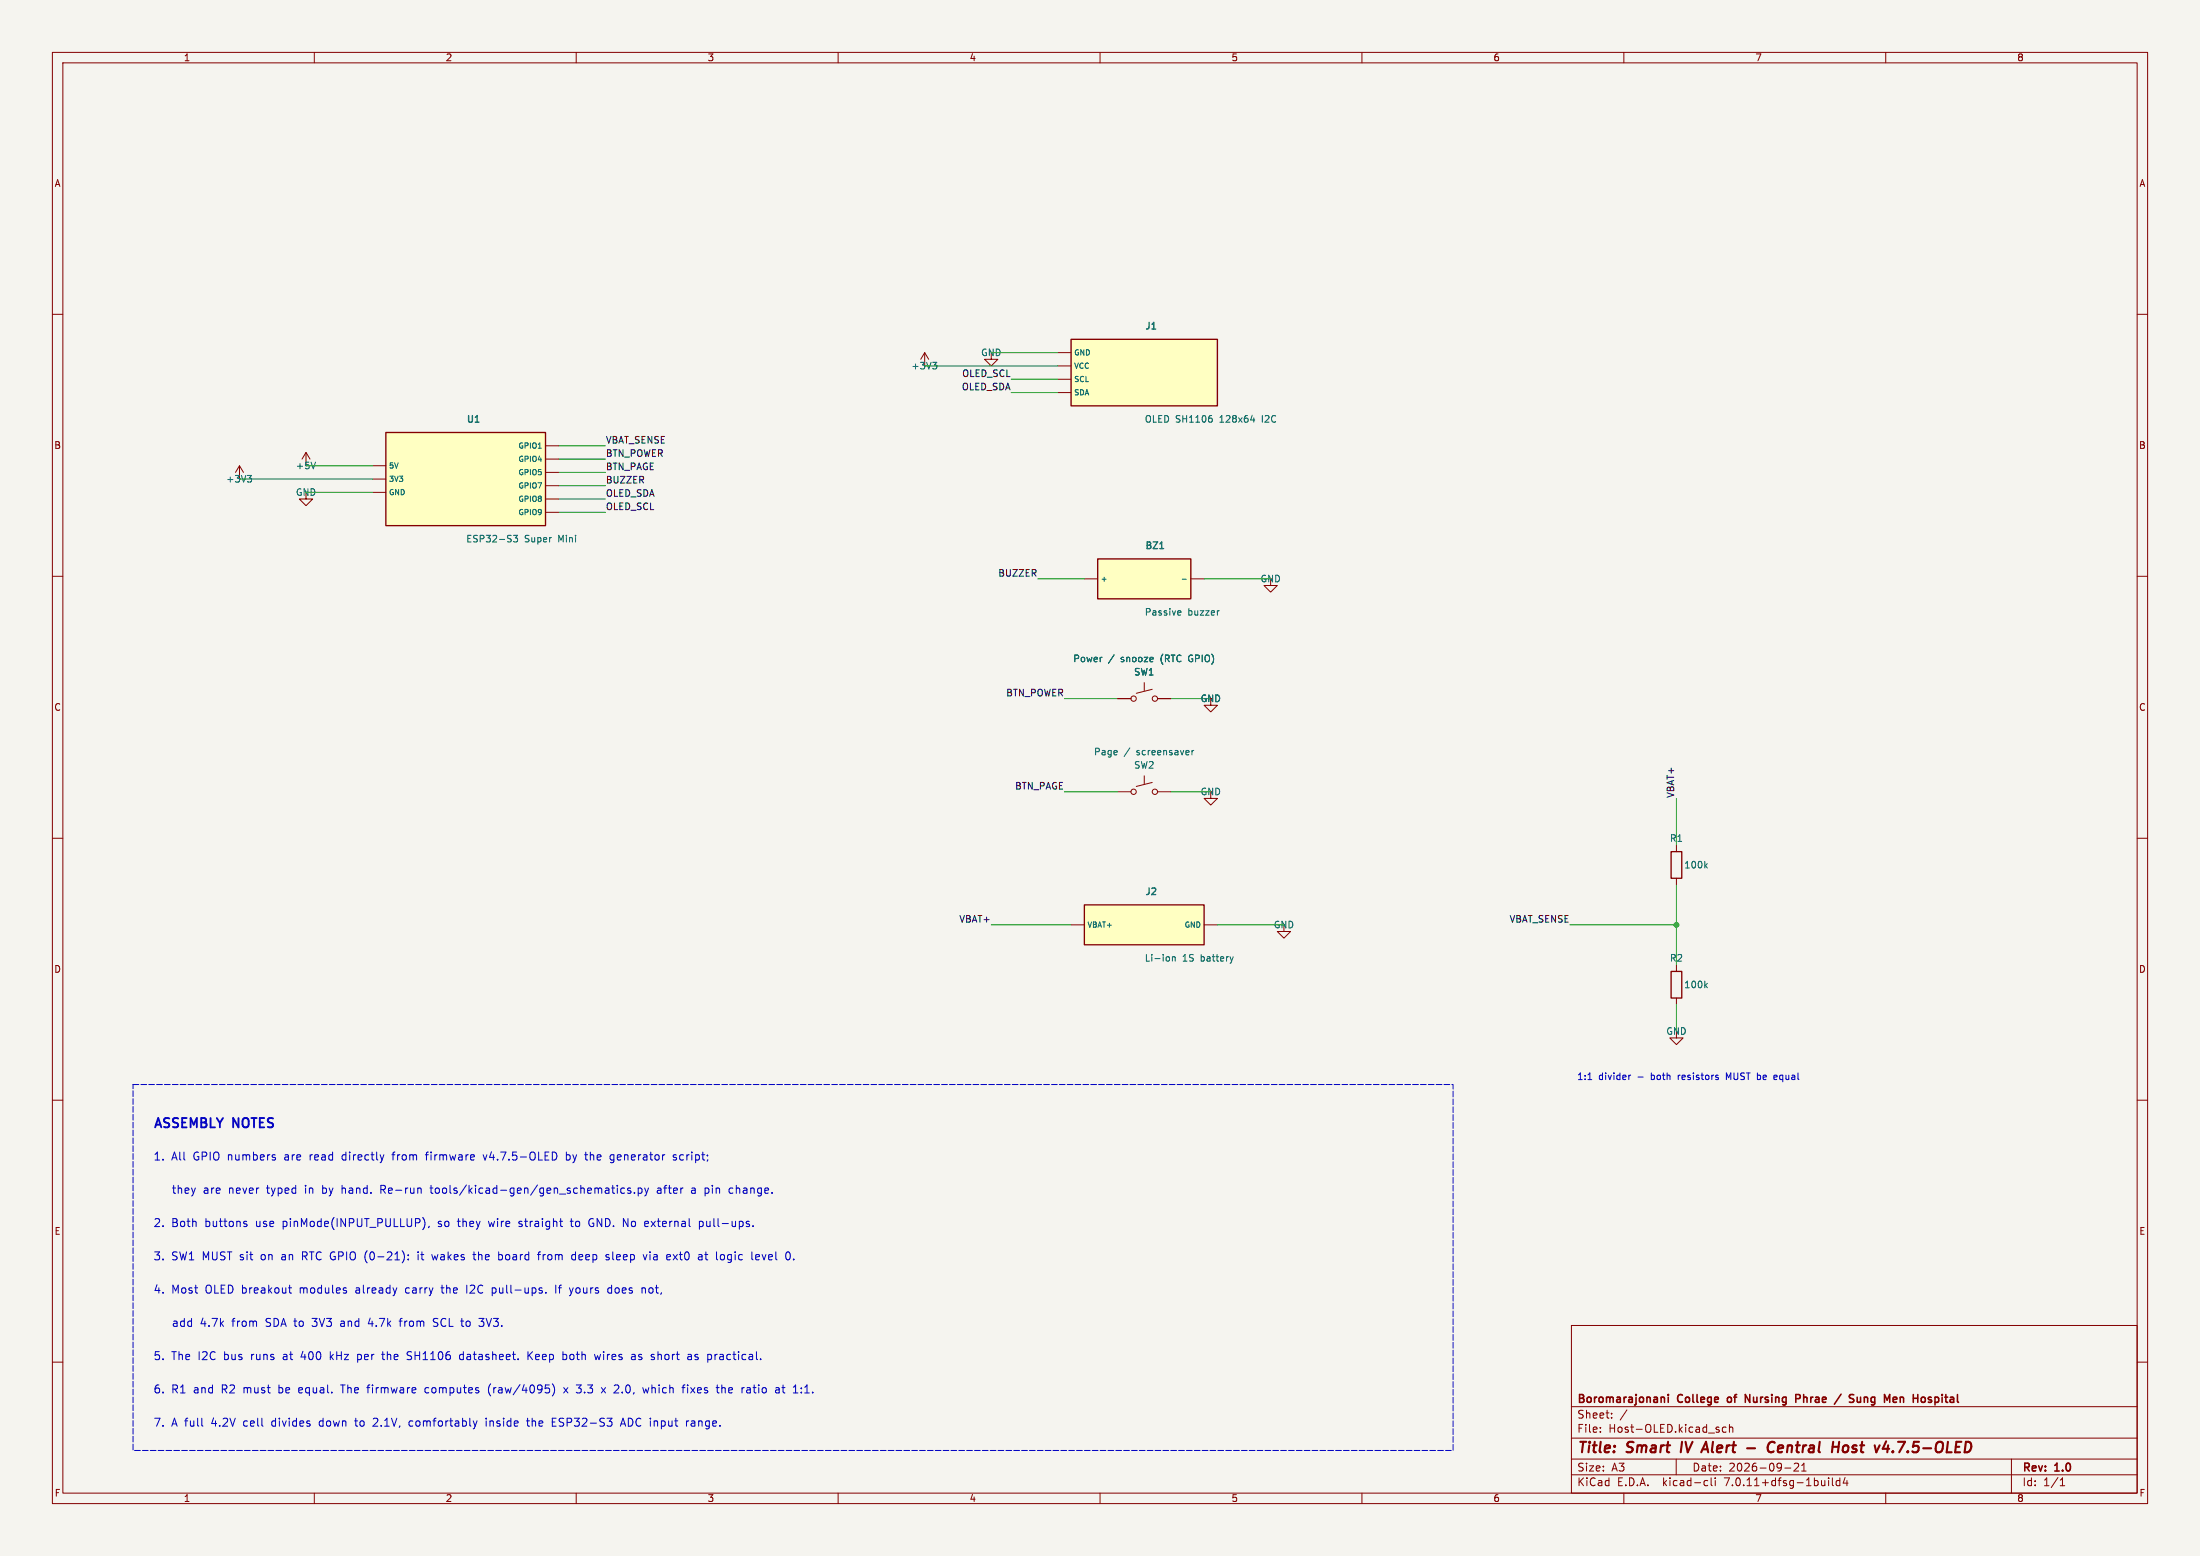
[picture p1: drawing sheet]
<svg xmlns="http://www.w3.org/2000/svg" width="420mm" height="297mm" viewBox="0 0 420 297" stroke-linecap="round" stroke-linejoin="round" font-family="sans-serif">
<path d="M0 0h420v297h-420z" fill="#f5f4ef" stroke="#f5f4ef" stroke-width=".19"/>
<g fill="none" stroke="#840000" stroke-width=".19">
<path d="M10 10h400v277h-400zM12 12h396v273h-396zM60 10v2M110 10v2M160 10v2M210 10v2M260 10v2M310 10v2M360 10v2M10 60h2M408 60h2M175.8 68.6l.7-1.3 .8 1.3"/>
<path d="M176.5 67.3v2.6M189.2 67.3v1.3h1.3l-1.3 1.3-1.2-1.3h1.2M201.9 67.3h2.6M201.9 69.9h2.6M201.9 72.4h2.6M201.9 74.9h2.6M45 90.2l.7-1.3 .8 1.3M45.7 88.9v2.5M57.7 87.6l.7-1.2 .8 1.2M58.4 94v1.3h1.3l-1.3 1.2-1.3-1.2h1.3M58.4 86.4v2.5M71.1 91.4h2.6"/>
<path d="M71.1 88.9h2.6M71.1 94h2.6M104.1 85.1h2.6M104.1 87.6h2.6M104.1 90.2h2.6M104.1 92.7h2.6M104.1 95.3h2.6M104.1 97.8h2.6M10 110h2M207 110.5h2.5M227.3 110.5h2.6M242.6 110.5v1.3h1.2l-1.2 1.2-1.3-1.2h1.3"/>
<path d="M408 110h2M213.4 133.4h2.5M218.4 130.3v1.5M220 131.6l-3.1 .7M221 133.4h2.5M231.1 133.4v1.2h1.3l-1.3 1.3-1.2-1.3h1.2M10 160h2M213.4 151.1h2.5M218.4 148.1v1.5M220 149.4l-3.1 .7M221 151.1h2.5M231.1 151.1v1.3h1.3l-1.3 1.3-1.2-1.3h1.2"/>
<path d="M408 160h2M204.5 176.5h2.5M229.9 176.5h2.5M245.1 176.5v1.3h1.3l-1.3 1.3-1.3-1.3h1.3M320 161.3v1.3M320 167.6v1.3M320 196.9v1.2h1.3l-1.3 1.3-1.2-1.3h1.2M320 184.2v1.2M320 190.5v1.3M10 210h2M408 210h2M10 260h2"/>
<path d="M300 253h108v32h-108zM408 260h2M300 278.5h108M300 274.5h108M300 268.5h108M305.5 273.2v.2M305.5 272.5v.1M307.7 270.5v.2M307.7 269.8v.1M310.6 269.1l-1.3 1.9M320 278.5v3M328.2 273v.3"/>
<path d="M329.5 272.5l-.4-.1-.3 .3 .1 .6h.6M330.2 272.5l.2-.1 .3 .1 .1 .9M330.2 271.9v1.5M342.5 279.4l.6-.1 .2 .1 .1 .3-1 1.1h1M343.9 279.7l.5-.4v1.5M384 278.5v6.5M60 285v2M110 285v2M160 285v2M210 285v2M260 285v2M300 281.5h108"/>
<path d="M310 285v2M325.6 282.6l.4 .1M326 283.5l-.4 .1M326.7 282.1v1.3l.2 .2M327.4 282.1v.1M327.4 282.6v1M340.7 280.2h1.2M343.9 280.8h.9M349.1 282.1v.1M349.1 282.6v1M349.8 282.1v1.3l.2 .2M351.2 282.7l-.4-.1-.3 .3 .2 .6h.5"/>
<path d="M351.2 282.1v1.5M352.2 282l-.3 1.1h.9M352.6 282.6v1M360 285v2M393.3 283.6h.9M393.3 282.5l.4-.4v1.5"/>
<circle cx="216.4" cy="133.4" r=".51"/>
<circle cx="220.5" cy="133.4" r=".51"/>
<circle cx="216.4" cy="151.1" r=".51"/>
<circle cx="220.5" cy="151.1" r=".51"/>
</g>
<path d="M321.1 275.2l-.2 2M325 276.6h1M325.7 275.2l.4 2M333.5 276.4h1.5M338.6 277a.73 .73 0 0 1-.9 .1M338.8 275.4a.8 .8 0 0 0-.9-.1 .8 .8 0 0 0-.4 .8M340.2 275.9l-.6 .1-.2 .9 .2 .3 .6-.1M340.4 276.3l-1 .2M352 276.1a.52 .52 0 0 1 .5-.2 .52 .52 0 0 1 .4 .4l-.1 .5a.55 .55 0 0 1-.5 .4 .55 .55 0 0 1-.5-.4zM361.4 277l-.1 .2" fill="none" stroke="#840000" stroke-width=".4"/>
<g fill="none" stroke="#840000" stroke-width=".3">
<path d="M317.5 266.7l.3 .2v.8M318.5 266.2v.1M318.5 266.7v1M329.8 266.8v.7M333.2 267.7v-1.5l.8 1.5M342.8 266.2h.6l.3 .3-.2 .4-.7 .1M351.5 266.1l-1.3 1.9M354.5 266.7l.1 .9 .4 .1 .2-.2M355.2 266.7v1M361.9 266.7l.2 .3-.7 .2M362 267.6l-.1 .1M362.8 266.7v1"/>
<path d="M362.8 266.8h.1M368.1 267l.7 .4-.3 .3-.4-.1M368.7 266.8l-.4-.1-.2 .2"/>
</g>
<g fill="#ffffc2" stroke="#ffffc2" stroke-width=".19">
<path d="M209.5 106.7h17.8v7.6h-17.8z"/>
<path d="M73.7 82.6h30.4v17.7h-30.4z"/>
<path d="M207 172.7h22.9v7.6h-22.9z"/>
<path d="M204.5 64.8h27.9v12.7h-27.9z"/>
</g>
<path d="M204.5 64.8h27.9v12.7h-27.9zM73.7 82.6h30.4v17.7h-30.4zM209.5 106.7h17.8v7.6h-17.8zM207 172.7h22.9v7.6h-22.9zM319 162.6h2.1v5h-2.1zM319 185.4h2.1v5.1h-2.1z" fill="none" stroke="#840000" stroke-width=".25"/>
<g fill="none" stroke="#006464" stroke-width=".19">
<path d="M178 69.2h.8l-.4 .4M178.6 69.6l.2 .3v.3l-.2 .2M231.3 79.9l.1 .1-.1 .5M239.4 79.7v.9M47.2 90.7h.8l-.4 .5M47.8 91.2l.2 .3v.3l-.2 .2M60.2 88.2l-.4 1.3M238.8 80.2h.7M98 102.2h.8l-.4 .5 .3 .1v.5l-.1 .1-.6-.1M225 116.6h.4v.3l-.6 .1M225.4 117.4h-.4M225.7 110.6h.8"/>
<path d="M232.6 116.6h.2M227.5 143.2v.9M227.9 143.2l-.4 .3M325.6 165.2l.3 .5M325.9 164.8l-.4 .5M223.8 182.6v.9M223.8 182.7l.2-.1 .3 .1 .1 .8M235.4 182.6l-.3 .9M325.6 188.1l.3 .4M325.9 187.7l-.4 .5"/>
</g>
<path d="M221.4 104.7h.7" fill="none" stroke="#006464" stroke-width=".25"/>
<g fill="none" stroke="#0000c2" stroke-width=".19">
<path d="M81.5 220l-.1 1.4M108.1 219.9v1.5M303.1 206.1h.8M311.3 205.2l-.3 .1M328 205.7v.3M330 205.7l-.4-.9v1.3M338.8 205.2l.4 .1M339.2 206l-.4 .1M339.3 205.5l-.7 .1M46.7 233.6l.4 .1 .1 .2-.3 .2h-.2M46.7 233.1l.4 .1M52.4 220.9l.2 .2-.2 .3"/>
<path d="M52.4 220.4l.1 .1M58.3 226.3v.1M58.3 226.8v1M61.6 226.3v1.5M61.6 227.7l.1 .1M61.7 226.8h-.1M65.7 226.8l-.4 .1M72.7 227.1h.6M73.1 227.1l.5 .7M73.3 220.4l-.4 1M73.3 226.3h-.6v1.5M74.8 220.4h.6"/>
<path d="M77.9 239.5v.2M79.8 239v.1M79.8 239.5v1M80.7 232.4a1.75 1.75 0 0 1 0 2.3M81.2 220.4h.6M81.9 234.1l-.1 .2M82.1 226.8h.6M82.3 226.3v1.3l.4 .2M82.4 239.5l.3 1 .3-.7M90.3 239.5h.6M90.5 239v1.3l.4 .2M92.2 220.4l.4 1"/>
<path d="M93.2 233.1l.3 1M95.2 239.5h.4l.3 .3-.1 .6h-.6M99.1 234.1h.4M99.3 233.1l-.2 .2 .2 .3M102.6 239.5h.6M103.2 239l-.4 .2v1.3M106.2 220.1l.1 .5-.1 .6M108.1 220.5h.6M108.1 221.4h.6M108.8 233.1h.6M109.1 232.6v1.3l.2 .2M109.9 239.5h-.5l-.3 .3"/>
<path d="M109.9 239v1.5M111.6 220.4h.6M112 221.4h.2M112.4 233.5a.64 .64 0 0 0 .5 .6M112.9 232.6a.64 .64 0 0 0-.5 .7M116.6 220.5h.6M116.6 221.4h.6M116.8 226.8h.5M117.2 220.4v1.2l-.3 .3h-.4M117.2 227.8h.1M117.8 226.3v.1M117.8 226.8v1"/>
<path d="M119.2 226.8h-.4l-.3 .3 .1 .6h.6M120.4 226.8h-.4l-.2 .2 .1 .2 .5 .1v.4h-.6M121.1 227.6v.2M121.8 226.8h.5l.3 .3-.2 .6h-.6M121.8 226.8v1.5M123.1 226.8l.3 1M123.4 227.8l-.3 .5M123.5 239.5l-.4 1M123.6 233.1l.2 .4-.7 .1M123.7 234.1h-.1M123.8 226.8l-.4 1M124.1 239v.1"/>
<path d="M124.1 239.5v1M125.5 226.8h.6l.1 1M126.2 227.1l-.5 .1a.3 .3 0 0 0-.2 .3 .3 .3 0 0 0 .2 .3l.5-.1M128.5 239.5l.8 1M129.1 220.5l-.4-.1-.2 .2 .1 .2 .5 .2v.4h-.6M129.3 239.5l-.8 1M132.1 226.8h.6v1M132.7 227.1l-.5 .1a.3 .3 0 0 0-.2 .3 .3 .3 0 0 0 .2 .3l.5-.1M133.5 233.2l.5-.1 .2 .3-.1 .7h-.6M133.5 233.1v1.5M134.5 239.5h.6M134.8 239v1.3l.3 .2"/>
<path d="M138 239.5l.3 .3v.4l-.3 .3M139.5 226.8h.4M139.9 227.7l-.4 .1M143.8 234v.1M144.3 239.7l.2-.2h.3l.2 .2v.1l-.7 .2M145.5 239.5l.4 1M55.1 245.8h.6M55.3 245.3v1.3l.4 .2M59.6 251.7h.9M59.6 253l.6 .2M63.1 258v1.5M63.6 258.5l-.5 .6"/>
<path d="M65.5 252.2h-.4M65.6 252.6h-.4a.3 .3 0 0 0-.2 .3 .3 .3 0 0 0 .2 .3h.4M66.1 246.4v.4M68.3 258.5v1.5M68.3 259.5h.1M68.4 258.5l-.1 .1M70.7 251.6l-.4 1.1h1M72.9 258.5h.5M73.1 258v1.3l.2 .2M76.2 252.2h.6M76.8 251.7l-.4 .2v1.3M77.7 259.5h.6"/>
<path d="M77.9 240.3v.2M78.4 258h-.4l-.3 .3 .2 .4 .4 .1M83.6 251.7h-.6l-.3 .2 .2 .4 .5 .2 .2 .2M83.6 252.9l-.3 .3-.6-.1M84.2 245.8h.6M88.5 258.6l-.5-.1-.3 .3 .2 .7h.6M89.1 245.3v1.5M91.4 251.7h1l-.5 .5M92.1 252.2l.3 .3v.4l-.3 .3M94 246.8h.4M94 245.8v1.5M94.4 245.8l-.4 .1"/>
<path d="M100.8 258v1.5M101 258.7l.7 .8M101.7 258l-.9 .9M103.3 246.3l.3 .2-.3 .3M103.3 245.8l.2 .1M104.2 246.7v.1M106.1 245.3v1.5M106.6 245.8h.6M107.6 258.5l.5 .1 .1 .2-.1 .6-.5 .1M108.7 245.8l.4 1M109.1 246.8l-.2 .4M109.1 240.2l.3 .3 .5-.1"/>
<path d="M109.4 245.8l-.3 1M113.5 258.5l.3 1 .3-.7 .3 .7 .3-1M116.3 240v.4M116.8 245.9l-.5-.1-.3 .3 .2 .7h.6M116.8 245.3v1.5M120.8 258.5h.2l.3 .2v.8M121.3 259.5h-.5M121.3 258.9h-.5M122.6 245.9h.5l.1 .9M125.6 258v1.5M125.7 258.6l-.1 .1M131.5 258.5h.3l.2 .2v.8"/>
<path d="M132 259.5h-.5M132 258.9h-.5M132.7 259.5h.4M132.9 258.5l-.2 .2 .2 .3M136.5 258.5v1M136.8 258.5l-.3 .3M144.3 240.3l.2 .2 .4-.1M151.5 240.3v.2M38.6 272.2h.1M65 264.4h.9M67.7 271.2h.6M70 264.9h.6"/>
<path d="M70.3 264.4l-.1 1.5M71.5 270.7l-.2 .1M72.1 271.4l-.9 .8h.9M78.7 271.2l-.5 .1-.1 .2 .1 .6 .5 .1M81.7 264.9h-.3l-.3 .3 .1 .5 .5 .2M91.1 271.2l-.4 1M92.8 270.7v.1M92.8 271.2v1M93.7 264.1a1.75 1.75 0 0 0 0 2.4M100.5 271.2h.6M100.7 270.7v1.3l.4 .2M105.4 264.1a1.75 1.75 0 0 1 0 2.4"/>
<path d="M105.4 272.2h.8M105.4 271.4h.5M105.4 270.7h.8M107.6 264.9l.8 1M108.4 264.9l-.8 1M110 264.4h1l-.6 .5M110.7 264.9l.2 .2M110.9 265.7l-.2 .2M114.8 264.9l.8 1M115.6 264.9l-.8 1M118.4 272.2l.5-1.5 .5 1.5M118.6 271.8h.7"/>
<path d="M123.9 264.9l-.3 1-.3-.7-.3 .7M130.2 264.9h.6M130.6 264.4h.2M131.3 264.4v.1M131.3 264.9v1M131.5 271.2l-.4 .2M132.4 271.2l-.4 .1M132.5 271.6h-.4a.3 .3 0 0 0-.2 .3 .3 .3 0 0 0 .2 .3h.4M137.8 264.4v1.5M138.4 264.9h-.4l-.2 .1M142.6 264.9h.6v1M142.6 265.8h.6"/>
<path d="M143.2 265.2l-.6 .2M148.7 264.9l.1 1M148.8 265.8l-.2 .1M148.8 265.2l-.2 .1M149.3 264.9h.6M149.5 264.4v1.3l.4 .2M153 265.7v.2M153 264.9v.2"/>
</g>
<path d="M25.4 207h252v69.9h-252v-69.9" fill="none" stroke="#0000c2" stroke-width=".19" stroke-dasharray="1.1 .4"/>
<g fill="none" stroke="#009600" stroke-width=".19">
<path d="M176.5 69.9h25.4M189.2 67.3h12.7M193 72.4h8.9M193 74.9h8.9M45.7 91.4h25.4M58.4 88.9h12.7M58.4 94h12.7M106.7 92.7h8.9M106.7 90.2h8.9M106.7 97.8h8.9M106.7 95.3h8.9M106.7 85.1h8.9"/>
<path d="M106.7 87.6h8.9M198.1 110.5h8.9M229.9 110.5h12.7M203.2 133.4h10.2M223.5 133.4h7.6M203.2 151.1h10.2M223.5 151.1h7.6M320 152.4v8.9M189.2 176.5h15.3M232.4 176.5h12.7M299.7 176.5h20.3M320 168.9v15.3"/>
<path d="M320 191.8v5.1"/>
</g>
<circle cx="320" cy="176.5" r=".46" fill="#009600" stroke="#009600" stroke-width=".19"/>
<g font-size="2.8" fill="#840000">
<text x="301" y="277.9">Title:</text>
<text x="310.6" y="277.9">Smart</text>
<text x="321.7" y="277.9">IV</text>
<text x="326.7" y="277.9">Alert</text>
<text x="335.9" y="277.9">-</text>
<text x="340.7" y="277.9">Central</text>
<text x="353.8" y="277.9">Host</text>
<text x="362.8" y="277.9">v4.7.5-OLED</text>
</g>
<text font-size="2.5" fill="#0000c2" x="29.2" y="215.8">ASSEMBLY NOTES</text>
<g font-size="2.1" fill="#0000c2">
<text x="29.2" y="221.7">1.</text>
<text x="32.7" y="221.7">All</text>
<text x="36.9" y="221.7">GPIO numbers</text>
<text x="54.6" y="221.7">are</text>
<text x="59.5" y="221.7">read</text>
<text x="65.8" y="221.7">directly</text>
<text x="75.6" y="221.7">from</text>
<text x="82.2" y="221.7">firmware</text>
<text x="93.3" y="221.7">v4.7.5-OLED</text>
<text x="109.2" y="221.7">by</text>
<text x="113" y="221.7">the</text>
<text x="117.9" y="221.7">generator</text>
<text x="130.1" y="221.7">script;</text>
<text x="33.2" y="228.1">they</text>
<text x="39.2" y="228.1">are</text>
<text x="44.1" y="228.1">never</text>
<text x="51.5" y="228.1">typed</text>
<text x="58.9" y="228.1">in</text>
<text x="62.4" y="228.1">by</text>
<text x="66.2" y="228.1">hand.</text>
<text x="73.8" y="228.1">Re-run</text>
<text x="83.5" y="228.1">tools/kicad-gen/gen_schematics.py</text>
<text x="126.9" y="228.1">after</text>
<text x="133.6" y="228.1">a</text>
<text x="136.3" y="228.1">pin</text>
<text x="141.1" y="228.1">change.</text>
<text x="29.2" y="234.4">2.</text>
<text x="32.7" y="234.4">Both</text>
<text x="39.2" y="234.4">buttons</text>
<text x="49" y="234.4">use</text>
<text x="54.2" y="234.4">pinMode(INPUT_PULLUP),</text>
<text x="84" y="234.4">so</text>
<text x="88" y="234.4">they</text>
<text x="94" y="234.4">wire</text>
<text x="99.9" y="234.4">straight</text>
<text x="110" y="234.4">to</text>
<text x="113.5" y="234.4">GND. No</text>
<text x="124.5" y="234.4">external</text>
<text x="135" y="234.4">pull-ups.</text>
<text x="29.2" y="240.8">3.</text>
<text x="32.7" y="240.8">SW1 MUST sit</text>
<text x="50.1" y="240.8">on</text>
<text x="54.1" y="240.8">an</text>
<text x="58.2" y="240.8">RTC GPIO (0-21):</text>
<text x="80.7" y="240.8">it</text>
<text x="83.6" y="240.8">wakes</text>
<text x="91.7" y="240.8">the</text>
<text x="96.6" y="240.8">board</text>
<text x="104.3" y="240.8">from</text>
<text x="110.9" y="240.8">deep</text>
<text x="117.6" y="240.8">sleep</text>
<text x="124.9" y="240.8">via</text>
<text x="129.5" y="240.8">ext0</text>
<text x="135.7" y="240.8">at</text>
<text x="139.2" y="240.8">logic</text>
<text x="146.1" y="240.8">level</text>
<text x="29.2" y="247.1">4.</text>
<text x="32.7" y="247.1">Most</text>
<text x="39.2" y="247.1">OLED breakout</text>
<text x="57.5" y="247.1">modules</text>
<text x="68.3" y="247.1">already</text>
<text x="77.9" y="247.1">carry</text>
<text x="85" y="247.1">the</text>
<text x="89.9" y="247.1">I2C</text>
<text x="94.9" y="247.1">pull-ups.</text>
<text x="107.2" y="247.1">If</text>
<text x="110.1" y="247.1">yours</text>
<text x="117.5" y="247.1">does</text>
<text x="124.1" y="247.1">not,</text>
<text x="33.2" y="253.5">add</text>
<text x="38.6" y="253.5">4.7k</text>
<text x="44.8" y="253.5">from</text>
<text x="51.3" y="253.5">SDA to</text>
<text x="60.5" y="253.5">3V3</text>
<text x="66" y="253.5">and</text>
<text x="71.4" y="253.5">4.7k</text>
<text x="77.6" y="253.5">from</text>
<text x="84.2" y="253.5">SCL to</text>
<text x="93.2" y="253.5">3V3.</text>
<text x="29.2" y="259.8">5.</text>
<text x="32.7" y="259.8">The</text>
<text x="37.9" y="259.8">I2C</text>
<text x="42.9" y="259.8">bus</text>
<text x="48.2" y="259.8">runs</text>
<text x="54.4" y="259.8">at</text>
<text x="58" y="259.8">400</text>
<text x="63.7" y="259.8">kHz</text>
<text x="69" y="259.8">per</text>
<text x="74" y="259.8">the</text>
<text x="78.8" y="259.8">SH1106</text>
<text x="89" y="259.8">datasheet.</text>
<text x="102.2" y="259.8">Keep</text>
<text x="109" y="259.8">both</text>
<text x="115.3" y="259.8">wires</text>
<text x="122.4" y="259.8">as</text>
<text x="126.4" y="259.8">short</text>
<text x="133.5" y="259.8">as</text>
<text x="137.4" y="259.8">practical.</text>
<text x="29.2" y="266.2">6.</text>
<text x="32.7" y="266.2">R1</text>
<text x="37" y="266.2">and</text>
<text x="42.4" y="266.2">R2</text>
<text x="46.7" y="266.2">must</text>
<text x="53.6" y="266.2">be</text>
<text x="57.6" y="266.2">equal.</text>
<text x="65.8" y="266.2">The</text>
<text x="71" y="266.2">firmware</text>
<text x="82.1" y="266.2">computes</text>
<text x="94.3" y="266.2">(raw/4095)</text>
<text x="109" y="266.2">x</text>
<text x="111.5" y="266.2">3.3</text>
<text x="116.5" y="266.2">x</text>
<text x="119" y="266.2">2.0,</text>
<text x="124.7" y="266.2">which</text>
<text x="132.4" y="266.2">fixes</text>
<text x="139.1" y="266.2">the</text>
<text x="143.9" y="266.2">ratio</text>
<text x="150.5" y="266.2">at</text>
<text x="154.1" y="266.2">1:1.</text>
<text x="29.2" y="272.5">7.</text>
<text x="32.7" y="272.5">A full</text>
<text x="40.5" y="272.5">4.2V</text>
<text x="46.7" y="272.5">cell</text>
<text x="52.3" y="272.5">divides</text>
<text x="61.5" y="272.5">down</text>
<text x="68.5" y="272.5">to</text>
<text x="72.1" y="272.5">2.1V,</text>
<text x="79.1" y="272.5">comfortably</text>
<text x="93.9" y="272.5">inside</text>
<text x="101.9" y="272.5">the</text>
<text x="106.8" y="272.5">ESP32-S3</text>
<text x="120.2" y="272.5">ADC input</text>
<text x="132.9" y="272.5">range.</text>
</g>
<g font-size="2.1" fill="#840000">
<text x="301" y="268.2">Boromarajonani</text>
<text x="320.4" y="268.2">College</text>
<text x="330.5" y="268.2">of</text>
<text x="334.4" y="268.2">Nursing</text>
<text x="344.7" y="268.2">Phrae</text>
<text x="352.8" y="268.2">/</text>
<text x="356.2" y="268.2">Sung</text>
<text x="363.4" y="268.2">Men</text>
<text x="369.5" y="268.2">Hospital</text>
<text x="301" y="273.7">File:</text>
<text x="301" y="271">Sheet:</text>
<text x="307.1" y="273.7">Host-OLED.kicad_sch</text>
<text x="301" y="281.1">Size:</text>
<text x="307.6" y="281.1">A3</text>
<text x="323" y="281.1">Date:</text>
<text x="330" y="281.1">2026-09-21</text>
<text x="386" y="281.3">Rev:</text>
<text x="392.4" y="281.3">1.0</text>
<text x="301" y="283.9">KiCad</text>
<text x="308.7" y="283.9">E.D.A.</text>
<text x="317.6" y="283.9">kicad-cli</text>
<text x="329.5" y="283.9">7.0.11+dfsg-1build4</text>
<text x="386" y="283.9">Id:</text>
<text x="390.1" y="283.9">1/1</text>
</g>
<g font-size="1.8" fill="#840000">
<text x="35" y="11.9">1</text>
<text x="85" y="11.9">2</text>
<text x="135" y="11.9">3</text>
<text x="185" y="11.9">4</text>
<text x="235" y="11.9">5</text>
<text x="285" y="11.9">6</text>
<text x="335" y="11.9">7</text>
<text x="385" y="11.9">8</text>
<text x="10.3" y="35.9">A</text>
<text x="408.3" y="35.9">A</text>
<text x="10.3" y="85.9">B</text>
<text x="408.2" y="85.9">B</text>
<text x="10.3" y="135.9">C</text>
<text x="229.1" y="134.2">GND</text>
<text x="408.2" y="135.9">C</text>
<text x="10.3" y="185.9">D</text>
<text x="408.2" y="185.9">D</text>
<text x="10.3" y="235.9">E</text>
<text x="408.3" y="235.9">E</text>
<text x="10.3" y="285.9">F</text>
<text x="35" y="286.9">1</text>
<text x="85" y="286.9">2</text>
<text x="135" y="286.9">3</text>
<text x="185" y="286.9">4</text>
<text x="235" y="286.9">5</text>
<text x="285" y="286.9">6</text>
<text x="335" y="286.9">7</text>
<text x="385" y="286.9">8</text>
<text x="408.3" y="285.9">F</text>
</g>
<g font-size="1.8" fill="#006464">
<text x="218.4" y="63.2">J1</text>
<text x="173.9" y="70.7">+3V3</text>
<text x="187.2" y="68.2">GND</text>
<text x="88.9" y="81">U1</text>
<text x="218.4" y="80.9">OLED SH1106</text>
<text x="232.9" y="80.9">128x64</text>
<text x="241.2" y="80.9">I2C</text>
<text x="56.4" y="89.8">+5V</text>
<text x="43.1" y="92.3">+3V3</text>
<text x="56.4" y="94.8">GND</text>
<text x="88.9" y="103.7">ESP32-S3</text>
<text x="100.1" y="103.7">Super</text>
<text x="106.7" y="103.7">Mini</text>
<text x="218.4" y="105.2">BZ1</text>
<text x="240.5" y="111.4">GND</text>
<text x="218.4" y="117.7">Passive</text>
<text x="226.8" y="117.7">buzzer</text>
<text x="204.8" y="126.6">Power</text>
<text x="211.6" y="126.6">/</text>
<text x="214.1" y="126.6">snooze</text>
<text x="216.4" y="129.1">SW1</text>
<text x="221.9" y="126.6">(RTC</text>
<text x="227.4" y="126.6">GPIO)</text>
<text x="208.8" y="144.4">Page</text>
<text x="214.6" y="144.4">/</text>
<text x="216.4" y="146.9">SW2</text>
<text x="217.1" y="144.4">screensaver</text>
<text x="229.1" y="152">GND</text>
<text x="318.7" y="160.9">R1</text>
<text x="321.4" y="166">100k</text>
<text x="218.4" y="171.2">J2</text>
<text x="243.1" y="177.4">GND</text>
<text x="218.4" y="183.7">Li-ion</text>
<text x="225.7" y="183.7">1S</text>
<text x="229.3" y="183.7">battery</text>
<text x="318.7" y="183.7">R2</text>
<text x="321.4" y="188.8">100k</text>
<text x="318" y="197.7">GND</text>
</g>
<g font-size="1.8" fill="#0f0f0f">
<text x="183.5" y="74.6">OLED_SDA</text>
<text x="183.6" y="72">OLED_SCL</text>
<text x="115.6" y="84.7">VBAT_SENSE</text>
<text x="115.6" y="87.3">BTN_POWER</text>
<text x="115.6" y="89.8">BTN_PAGE</text>
<text x="115.6" y="92.4">BUZZER</text>
<text x="115.6" y="94.9">OLED_SDA</text>
<text x="115.6" y="97.4">OLED_SCL</text>
<text x="190.5" y="110.1">BUZZER</text>
<text x="192" y="133">BTN_POWER</text>
<text x="193.7" y="150.8">BTN_PAGE</text>
<text x="319.7" y="152.4" transform="rotate(-90 319.7 152.4)">VBAT+</text>
<text x="183" y="176.2">VBAT+</text>
<text x="288.1" y="176.2">VBAT_SENSE</text>
</g>
<g font-size="1.8" fill="#0000c2">
<text x="301" y="206.4">1:1</text>
<text x="305.2" y="206.4">divider</text>
<text x="312.7" y="206.4">-</text>
<text x="315.4" y="206.4">both</text>
<text x="320.8" y="206.4">resistors</text>
<text x="330.2" y="206.4">MUST be</text>
<text x="339.7" y="206.4">equal</text>
</g>
<g font-size="1.4" fill="#006464">
<text x="205" y="68">GND</text>
<text x="205" y="70.6">VCC</text>
<text x="205" y="73.1">SCL</text>
<text x="205" y="75.7">SDA</text>
<text x="74.2" y="89.6">5V</text>
<text x="98.8" y="85.8">GPIO1</text>
<text x="98.8" y="88.4">GPIO4</text>
<text x="74.2" y="92.2">3V3</text>
<text x="74.2" y="94.7">GND</text>
<text x="98.8" y="90.9">GPIO5</text>
<text x="98.8" y="93.4">GPIO7</text>
<text x="98.8" y="96">GPIO8</text>
<text x="98.8" y="98.5">GPIO9</text>
<text x="210.1" y="111.2">+</text>
<text x="207.5" y="177.3">VBAT+</text>
<text x="226" y="177.3">GND</text>
</g>
</svg>
